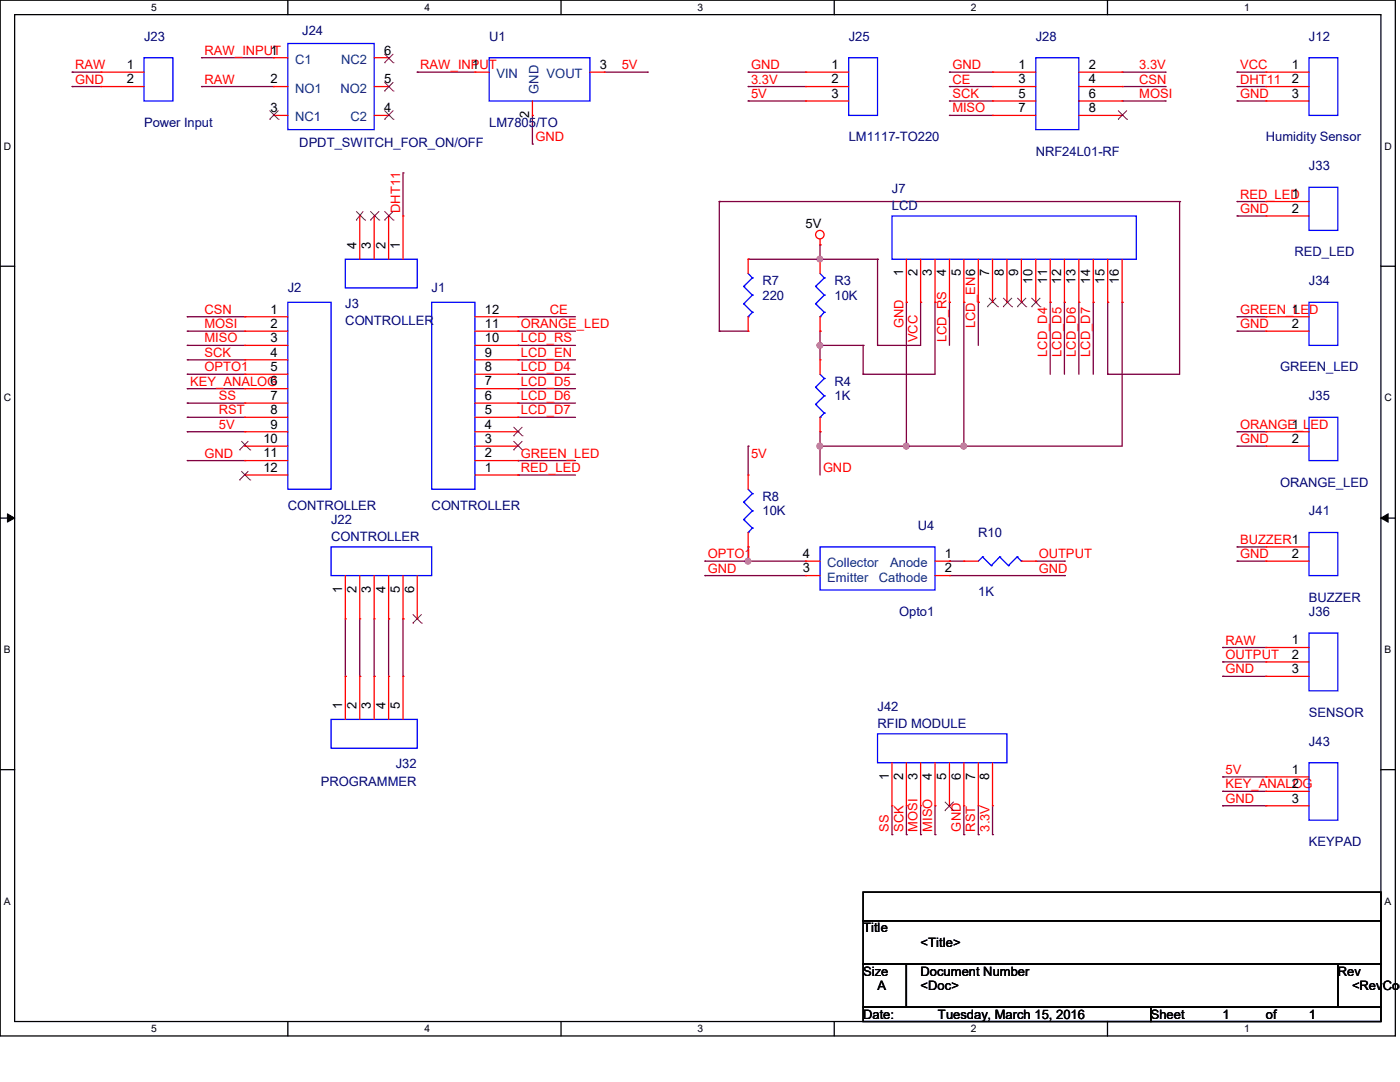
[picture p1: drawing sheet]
<svg xmlns="http://www.w3.org/2000/svg" width="279mm" height="216mm" viewBox="0 0 279 216" stroke-linecap="round" stroke-linejoin="round" font-family="sans-serif">
<path d="M0 0h278.5v206.7h-278.5zM2.9 2.9h272.7v200.9h-272.7z" fill="none" stroke="#000" stroke-width=".25"/>
<g fill="#fff">
<path d="M30.2 .3h1.1v2.3h-1.1z"/>
<path d="M30.2 204.1h1.1v2.3h-1.1z"/>
</g>
<path d="M57.4 0v2.9M57.4 203.8v2.9" fill="none" stroke="#000" stroke-width=".25"/>
<g fill="#fff">
<path d="M84.7 .3h1.1v2.3h-1.1z"/>
<path d="M84.7 204.1h1.1v2.3h-1.1z"/>
</g>
<path d="M112 0v2.9M112 203.8v2.9" fill="none" stroke="#000" stroke-width=".25"/>
<g fill="#fff">
<path d="M139.2 .3h1.1v2.3h-1.1z"/>
<path d="M139.2 204.1h1.1v2.3h-1.1z"/>
</g>
<path d="M166.5 0v2.9M166.5 203.8v2.9" fill="none" stroke="#000" stroke-width=".25"/>
<g fill="#fff">
<path d="M193.8 .3h1.1v2.3h-1.1z"/>
<path d="M193.8 204.1h1.1v2.3h-1.1z"/>
</g>
<path d="M221 0v2.9M221 203.8v2.9" fill="none" stroke="#000" stroke-width=".25"/>
<g fill="#fff">
<path d="M248.3 .3h1.1v2.3h-1.1z"/>
<path d="M248.3 204.1h1.1v2.3h-1.1z"/>
<path d="M.8 28h1.4v2.3h-1.4z"/>
<path d="M276.3 28h1.4v2.3h-1.4z"/>
<path d="M.8 78.2h1.4v2.3h-1.4z"/>
<path d="M276.3 78.2h1.4v2.3h-1.4z"/>
</g>
<path d="M0 53.1h2.9M275.6 53.1h2.9" fill="none" stroke="#000" stroke-width=".25"/>
<g fill="#fff">
<path d="M.8 128.5h1.3v2.2h-1.3z"/>
<path d="M276.3 128.5h1.3v2.2h-1.3z"/>
</g>
<path d="M0 103.4h2.9M275.6 103.4h2.9" fill="none" stroke="#000" stroke-width=".25"/>
<path d="M1.5 102.5l1.4 .9-1.4 .8zM275.6 103.4l1.4-.9v1.7z" fill="#000" stroke="#000" stroke-width=".2"/>
<g fill="#fff">
<path d="M.8 178.7h1.3v2.2h-1.3z"/>
<path d="M276.3 178.7h1.3v2.2h-1.3z"/>
</g>
<path d="M0 153.6h2.9M275.6 153.6h2.9M172.3 178h103.3v5.7h-103.3zM172.3 183.7h103.3v8.7h-103.3zM172.3 192.4h8.6v8.6h-8.6zM180.9 192.4h86.1v8.6h-86.1zM267 192.4h8.6v8.6h-8.6zM172.3 201h57.4v2.8h-57.4zM229.7 201h45.9v2.8h-45.9z" fill="none" stroke="#000" stroke-width=".25"/>
<g fill="none" stroke="#800040" stroke-width=".25">
<path d="M14.4 17.3h.1M14.4 14.4h.1M14.4 14.4h5.8M14.4 17.3h5.8M40.2 17.3h.1M40.2 11.5h.1M40.2 17.3h14.4M40.2 11.5h14.4M83.3 14.4h.1M83.3 14.4h11.5M120.6 14.4h8.6M129.2 14.4h.1"/>
<path d="M149.3 14.4h.1M149.3 17.3h.1M149.3 14.4h11.5M149.3 17.3h11.5M189.5 17.3h.1M189.5 14.4h.1M189.5 14.4h8.6M189.5 17.3h8.6M223.9 14.4h8.6M223.9 17.3h8.6M232.5 17.3h.1M232.5 14.4h.1"/>
<path d="M246.9 14.4h.1M246.9 17.3h.1M246.9 14.4h5.7M246.9 17.3h5.7M80.4 34.5h.1M80.4 34.5v8.6M106.3 28.7h.1M106.3 23v5.7M149.3 20.2h.1M149.3 20.2h11.5M189.5 23h.1M189.5 20.2h.1"/>
<path d="M189.5 20.2h8.6M189.5 23h8.6M223.9 20.2h8.6M232.5 20.2h.1M246.9 20.2h.1M246.9 20.2h5.7M143.6 40.2h.1M143.6 40.2h91.8M143.6 40.2v25.9M149.3 51.7h.1M149.3 51.7h25.8M163.7 48.9h.1"/>
<path d="M163.7 51.7h.1M163.7 48.9v2.8M175.1 51.7h.1M175.1 51.7v17.2M235.4 40.2h.1M235.4 40.2v34.5h-14.3M246.9 40.2h.1M246.9 43.1h.1M246.9 40.2h5.7M246.9 43.1h5.7M37.4 63.2h.1M37.4 66.1h.1"/>
<path d="M37.4 68.9h.1M37.4 71.8h.1M37.4 74.7h.1M37.4 77.6h.1M37.4 68.9h11.5M37.4 74.7h11.5M37.4 66.1h11.5M37.4 77.6h11.5M37.4 71.8h11.5M37.4 63.2h11.5M103.4 77.6h.1M103.4 74.7h.1"/>
<path d="M103.4 71.8h.1M103.4 68.9h.1M103.4 66.1h.1M103.4 63.2h.1M103.4 68.9h11.5M103.4 74.7h11.5M103.4 66.1h11.5M103.4 77.6h11.5M103.4 71.8h11.5M103.4 63.2h11.5M143.6 66.1h.1M143.6 66.1h5.7"/>
<path d="M163.7 68.9h.1M163.7 66.1h.1M163.7 66.1v5.7M163.7 68.9h8.6M172.3 68.9h.1M172.3 74.7h.1M172.3 68.9v5.8M175.1 68.9h.1M180.9 60.3h.1M180.9 60.3v28.7M183.7 60.3h.1M183.7 60.3v8.6h-8.6"/>
<path d="M186.6 60.3h.1M186.6 60.3v14.4h-14.3M189.5 60.3h.1M189.5 60.3v8.6M192.4 60.3h.1M192.4 60.3v28.7M195.2 60.3h.1M195.2 60.3v8.6M209.6 60.3h.1M209.6 60.3v14.4M212.4 60.3h.1M212.4 60.3v14.4"/>
<path d="M215.3 60.3h.1M215.3 60.3v14.4M218.2 60.3h.1M218.2 60.3v14.4M221.1 60.3h.1M221.1 74.7h.1M221.1 60.3v14.4M223.9 60.3h.1M223.9 60.3v28.7h-60.2M246.9 63.2h.1M246.9 66.1h.1M246.9 66.1h5.7"/>
<path d="M246.9 63.2h5.7M37.4 80.4h.1M37.4 83.3h.1M37.4 86.1h.1M37.4 91.9h.1M37.4 83.3h11.5M37.4 80.4h11.5M37.4 86.1h11.5M37.4 91.9h11.5M103.4 83.3h.1M103.4 80.4h.1M103.4 94.8h.1"/>
<path d="M103.4 91.9h.1M103.4 83.3h11.5M103.4 80.4h11.5M103.4 94.8h11.5M103.4 91.9h11.5M149.3 89h.1M149.3 89v5.8M163.7 86.1h.1M163.7 89h.1M163.7 86.1v8.7M180.9 89h.1M192.4 89h.1"/>
<path d="M246.9 86.1h.1M246.9 89h.1M246.9 89h5.7M246.9 86.1h5.7M140.7 114.9h.1M140.7 112h.1M140.7 112h20.1M140.7 114.9h20.1M149.3 112h.1M149.3 109.1h.1M149.3 109.1v2.9M189.5 112h.1"/>
<path d="M189.5 112h2.9M189.5 114.9h22.9M206.7 112h5.7M212.4 114.9h.1M212.4 112h.1M246.9 109.1h.1M246.9 112h.1M246.9 112h5.7M246.9 109.1h5.7M68.9 135h.1M68.9 123.5v11.5M71.8 135h.1"/>
<path d="M71.8 123.5v11.5M74.7 135h.1M74.7 123.5v11.5M77.6 123.5h.1M77.6 123.5v11.5M80.4 123.5h.1M80.4 123.5v11.5M244 129.2h.1M244 132.1h.1M244 135h.1M244 129.2h8.6M244 132.1h8.6"/>
<path d="M244 135h8.6M244 155h.1M244 157.9h.1M244 155h8.6M244 157.9h8.6M178 166.5h.1M178 160.8v5.7M180.9 166.5h.1M180.9 160.8v5.7M183.7 166.5h.1M183.7 160.8v5.7M186.6 166.5h.1"/>
<path d="M186.6 160.8v5.7M192.4 166.5h.1M192.4 160.8v5.7M195.2 166.5h.1M195.2 160.8v5.7M198.1 166.5h.1M198.1 160.8v5.7M244 160.8h.1M244 160.8h8.6"/>
</g>
<g fill="#f0f" stroke="#f0f" stroke-width=".25">
<circle cx="180.8" cy="89" r=".56"/>
<circle cx="163.6" cy="51.7" r=".55"/>
<circle cx="163.6" cy="68.9" r=".55"/>
<circle cx="192.3" cy="89" r=".56"/>
<circle cx="149.3" cy="112" r=".55"/>
<circle cx="163.6" cy="89" r=".56"/>
</g>
<g fill="none" stroke="#f00" stroke-width=".25">
<path d="M20.2 14.4h.1M20.2 17.3h.1M20.2 14.4h8.5M20.2 17.3h8.5M54.6 11.5h.1M54.6 17.3h.1M54.6 17.3h2.8M54.6 11.5h2.8M74.7 17.3h2.9M74.7 11.5h2.9M77.6 17.3h.1M77.6 11.5h.1"/>
<path d="M94.8 14.4h.1M94.8 14.4h2.8M117.7 14.4h2.9M120.6 14.4h.1M160.8 14.4h.1M160.8 17.3h.1M160.8 14.4h8.6M160.8 17.3h8.6M198.1 14.4h.1M198.1 17.3h.1M198.1 14.4h8.6M198.1 17.3h8.6"/>
<path d="M215.3 14.4h8.6M215.3 17.3h8.6M223.9 14.4h.1M223.9 17.3h.1M252.6 14.4h.1M252.6 17.3h.1M252.6 14.4h8.6M252.6 17.3h8.6M54.6 23h.1M54.6 23h2.8M74.7 23h2.9M77.6 23h.1"/>
<path d="M106.3 23h.1M106.3 20.2v2.8M160.8 20.2h.1M160.8 20.2h8.6M198.1 20.2h.1M198.1 23h.1M198.1 20.2h8.6M198.1 23h8.6M215.3 20.2h8.6M215.3 23h8.6M223.9 20.2h.1M223.9 23h.1"/>
<path d="M252.6 20.2h.1M252.6 20.2h8.6M71.8 43.1h.1M71.8 43.1v8.6M74.7 43.1h.1M74.7 43.1v8.6M77.6 43.1h.1M77.6 43.1v8.6M80.4 43.1h.1M80.4 43.1v8.6M149.3 51.7h.1M149.3 51.7v2.9"/>
<path d="M163.7 48.9h.1M163.7 51.7h.1M163.7 47.7v1.2M163.7 51.7v2.9M180.9 51.7v8.6M183.7 51.7v8.6M186.6 51.7v8.6M189.5 51.7v8.6M192.4 51.7v8.6M195.2 51.7v8.6M198.1 51.7v8.6M201 51.7v8.6"/>
<path d="M203.8 51.7v8.6M206.7 51.7v8.6M209.6 51.7v8.6M212.4 51.7v8.6M215.3 51.7v8.6M218.2 51.7v8.6M221.1 51.7v8.6M223.9 51.7v8.6M252.6 40.2h.1M252.6 43.1h.1M252.6 40.2h8.6M252.6 43.1h8.6"/>
<path d="M48.9 63.2h.1M48.9 66.1h.1M48.9 68.9h.1M48.9 71.8h.1M48.9 74.7h.1M48.9 77.6h.1M48.9 77.6h8.5M48.9 74.7h8.5M48.9 71.8h8.5M48.9 68.9h8.5M48.9 66.1h8.5M48.9 63.2h8.5"/>
<path d="M94.8 77.6h8.6M94.8 74.7h8.6M94.8 71.8h8.6M94.8 68.9h8.6M94.8 66.1h8.6M94.8 63.2h8.6M103.4 77.6h.1M103.4 74.7h.1M103.4 71.8h.1M103.4 68.9h.1M103.4 66.1h.1M103.4 63.2h.1"/>
<path d="M149.3 66.1h.1M149.3 63.2v2.9M163.7 71.8h.1M163.7 66.1h.1M163.7 63.2v2.9M163.7 71.8v2.9M180.9 60.3h.1M183.7 60.3h.1M186.6 60.3h.1M189.5 60.3h.1M192.4 60.3h.1M195.2 60.3h.1"/>
<path d="M198.1 60.3h.1M201 60.3h.1M203.8 60.3h.1M206.7 60.3h.1M209.6 60.3h.1M212.4 60.3h.1M215.3 60.3h.1M218.2 60.3h.1M221.1 60.3h.1M223.9 60.3h.1M252.6 63.2h.1M252.6 66.1h.1"/>
<path d="M252.6 66.1h8.6M252.6 63.2h8.6M48.9 80.4h.1M48.9 83.3h.1M48.9 86.1h.1M48.9 89h.1M48.9 91.9h.1M48.9 94.8h.1M48.9 94.8h8.5M48.9 91.9h8.5M48.9 89h8.5M48.9 86.1h8.5"/>
<path d="M48.9 83.3h8.5M48.9 80.4h8.5M94.8 94.8h8.6M94.8 91.9h8.6M94.8 89h8.6M94.8 86.1h8.6M94.8 83.3h8.6M94.8 80.4h8.6M103.4 94.8h.1M103.4 91.9h.1M103.4 89h.1M103.4 86.1h.1"/>
<path d="M103.4 83.3h.1M103.4 80.4h.1M149.3 94.8h.1M149.3 94.8v2.8M163.7 86.1h.1M163.7 83.3v2.8M252.6 86.1h.1M252.6 89h.1M252.6 89h8.6M252.6 86.1h8.6M68.9 114.9v8.6M71.8 114.9v8.6"/>
<path d="M74.7 114.9v8.6M77.6 114.9v8.6M80.4 114.9v8.6M83.3 114.9v8.6M149.3 109.1h.1M149.3 106.3v2.8M160.8 114.9h.1M160.8 112h.1M160.8 112h2.9M160.8 114.9h2.9M186.6 112h2.9M186.6 114.9h2.9"/>
<path d="M189.5 112h.1M189.5 114.9h.1M192.4 112h.1M192.4 112h2.8M203.8 112h2.9M206.7 112h.1M252.6 109.1h.1M252.6 112h.1M252.6 109.1h8.6M252.6 112h8.6M68.9 135h.1M68.9 123.5h.1"/>
<path d="M68.9 135v8.6M71.8 135h.1M71.8 123.5h.1M71.8 135v8.6M74.7 135h.1M74.7 123.5h.1M74.7 135v8.6M77.6 135h.1M77.6 123.5h.1M77.6 135v8.6M80.4 135h.1M80.4 123.5h.1"/>
<path d="M80.4 135v8.6M83.3 123.5h.1M252.6 129.2h.1M252.6 132.1h.1M252.6 135h.1M252.6 129.2h8.6M252.6 132.1h8.6M252.6 135h8.6M178 152.2v8.6M180.9 152.2v8.6M183.7 152.2v8.6M186.6 152.2v8.6"/>
<path d="M189.5 152.2v8.6M192.4 152.2v8.6M195.2 152.2v8.6M198.1 152.2v8.6M252.6 155h.1M252.6 157.9h.1M252.6 155h8.6M252.6 157.9h8.6M178 160.8h.1M180.9 160.8h.1M183.7 160.8h.1M186.6 160.8h.1"/>
<path d="M189.5 160.8h.1M192.4 160.8h.1M195.2 160.8h.1M198.1 160.8h.1M252.6 160.8h.1M252.6 160.8h8.6"/>
<circle cx="163.6" cy="46.8" r=".85"/>
</g>
<g fill="none" stroke="#00f" stroke-width=".25">
<path d="M28.7 11.5h5.8v8.7h-5.8zM57.4 8.7h17.3v17.2h-17.3zM97.6 11.5h20.1v8.7h-20.1zM169.4 11.5h5.7v11.5h-5.7zM206.7 11.5h8.6v14.4h-8.6zM261.2 11.5h5.8v11.5h-5.8zM261.2 37.4h5.8v8.6h-5.8zM68.9 51.7h14.4v5.7h-14.4zM148.4 57.1h.1M148.4 57.1l1.8 1.8M149.3 54.6l.9 .9M150.2 55.5h.1"/>
<path d="M150.2 58.9h.1M150.2 55.5l-1.8 1.6M150.2 58.9l-1.8 1.7M162.8 57.1h.1M162.8 57.1l1.7 1.8M163.7 54.6l.8 .9M164.5 55.5h.1M164.5 58.9h.1M164.5 55.5l-1.7 1.6M164.5 58.9l-1.7 1.7M178 43.1h48.8v8.6h-48.8zM57.4 60.3h8.7v37.3h-8.7z"/>
<path d="M86.1 60.3h8.7v37.3h-8.7zM148.4 60.6h.1M148.4 60.6l1.8 1.7M149.3 63.2h.1M150.2 62.3h.1M150.2 62.3l-.9 .9M162.8 77.3h.1M162.8 60.6h.1M162.8 77.3l1.7 1.7M162.8 60.6l1.7 1.7M163.7 63.2h.1M163.7 74.7l.8 .8"/>
<path d="M164.5 75.5h.1M164.5 79h.1M164.5 62.3h.1M164.5 75.5l-1.7 1.8M164.5 79l-1.7 1.7M164.5 62.3l-.8 .9M261.2 60.3h5.8v8.6h-5.8zM149.3 97.6l.9 .9M150.2 98.5h.1M150.2 98.5l-1.8 1.7M162.8 80.7h.1M162.8 80.7l1.7 1.7"/>
<path d="M163.7 83.3h.1M164.5 82.4h.1M164.5 82.4l-.8 .9M261.2 83.3h5.8v8.6h-5.8zM66.1 109.1h20v5.8h-20zM148.4 100.2h.1M148.4 103.7h.1M148.4 100.2l1.8 1.7M148.4 103.7l1.8 1.7M149.3 106.3h.1M150.2 101.9h.1M150.2 105.4h.1"/>
<path d="M150.2 101.9l-1.8 1.8M150.2 105.4l-.9 .9M163.7 109.1h22.9v8.6h-22.9zM196.1 111.1h.1M196.1 111.1l-.9 .9M196.1 111.1l1.7 1.8M197.8 112.9h.1M199.5 111.1h.1M199.5 111.1l-1.7 1.8M199.5 111.1l1.8 1.8M201.3 112.9h.1M203 111.1h.1"/>
<path d="M203 111.1l-1.7 1.8M203 111.1l.8 .9M203.8 112h.1M261.2 106.3h5.8v8.6h-5.8zM261.2 126.3h5.8v11.5h-5.8zM66.1 143.6h17.2v5.7h-17.2zM175.1 146.4h25.9v5.8h-25.9zM261.2 152.2h5.8v11.5h-5.8z"/>
</g>
<g fill="none" stroke="#804000" stroke-width=".2">
<path d="M76.7 18.2h.1M76.7 12.5h.1M76.7 16.4l1.8 1.8M76.7 10.8l1.8 1.7M78.5 18.2h.1M78.5 12.5h.1M78.5 16.4l-1.8 1.8M78.5 10.8l-1.8 1.7M53.8 23.8h.1M53.8 22l1.8 1.8M55.6 23.8h.1M55.6 22l-1.8 1.8"/>
<path d="M76.7 23.8h.1M76.7 22l1.8 1.8M78.5 23.8h.1M78.5 22l-1.8 1.8M223.1 23.8h.1M223.1 22l1.8 1.8M224.9 23.8h.1M224.9 22l-1.8 1.8M71.1 43.9h.1M71.1 42.2l1.7 1.7M72.5 42.2l-1.4 1.7M72.8 43.9h.1"/>
<path d="M73.9 43.9h.1M73.9 42.2l1.8 1.7M75.7 43.9h.1M75.7 42.2l-1.8 1.7M76.7 43.9h.1M76.7 42.2l1.8 1.7M78.5 43.9h.1M78.5 42.2l-1.8 1.7M197.4 59.4l1.7 1.8M198.8 59.4l-1.8 1.8M200.2 59.4l1.8 1.8M202 59.4l-1.8 1.8"/>
<path d="M203 59.4l1.8 1.8M204.8 59.4l-1.8 1.8M205.8 59.4l1.8 1.8M207.6 59.4l-1.8 1.8M197 61.2h.1M199.1 61.2h.1M200.2 61.2h.1M202 61.2h.1M203 61.2h.1M204.8 61.2h.1M205.8 61.2h.1M207.6 61.2h.1"/>
<path d="M47.8 89.8h.1M47.8 95.8h.1M48.2 88l1.7 1.8M48.2 94l1.7 1.8M49.6 88l-1.8 1.8M49.6 94l-1.8 1.8M49.9 89.8h.1M49.9 95.8h.1M102.5 89.8h.1M102.5 87h.1M102.5 88l1.7 1.8M102.5 85.2l1.7 1.8"/>
<path d="M104.2 89.8h.1M104.2 87h.1M104.2 88l-1.7 1.8M104.2 85.2l-1.7 1.8M82.4 124.4h.1M82.4 122.6l1.7 1.8M84.1 124.4h.1M84.1 122.6l-1.7 1.8M188.6 160l1.7 1.7M190.3 160l-1.7 1.7M188.6 161.7h.1M190.3 161.7h.1"/>
</g>
<g font-size="2.6" fill="#000080">
<text x="28.7" y="8.1">J23</text>
<text x="60.3" y="7">J24</text>
<text x="97.6" y="8.1">U1</text>
<text x="169.4" y="8.1">J25</text>
<text x="206.7" y="8.1">J28</text>
<text x="261.2" y="8.1">J12</text>
<text x="28.7" y="25.4">Power Input</text>
<text x="59.7" y="29.4">DPDT_SWITCH_FOR_ON/OFF</text>
<text x="97.6" y="25.4">LM7805/TO</text>
<text x="169.4" y="28.2">LM1117-TO220</text>
<text x="252.6" y="28.2">Humidity Sensor</text>
<text x="206.7" y="31.1">NRF24L01-RF</text>
<text x="261.2" y="34">J33</text>
<text x="178" y="38.5">J7</text>
<text x="178" y="42">LCD</text>
<text x="258.4" y="51.2">RED_LED</text>
<text x="57.4" y="58.3">J2</text>
<text x="86.1" y="58.3">J1</text>
<text x="152.2" y="56.9">R7</text>
<text x="152.2" y="59.8">220</text>
<text x="166.5" y="56.9">R3</text>
<text x="166.5" y="59.8">10K</text>
<text x="261.2" y="56.9">J34</text>
<text x="68.9" y="61.5">J3</text>
<text x="68.9" y="64.9">CONTROLLER</text>
<text x="166.5" y="77">R4</text>
<text x="255.5" y="74.1">GREEN_LED</text>
<text x="166.5" y="79.9">1K</text>
<text x="261.2" y="79.9">J35</text>
<text x="57.4" y="101.7">CONTROLLER</text>
<text x="86.1" y="101.7">CONTROLLER</text>
<text x="152.2" y="99.9">R8</text>
<text x="255.5" y="97.1">ORANGE_LED</text>
<text x="66.1" y="104.6">J22</text>
<text x="66.1" y="108">CONTROLLER</text>
<text x="152.2" y="102.8">10K</text>
<text x="183.2" y="105.7">U4</text>
<text x="195.2" y="107.1">R10</text>
<text x="261.2" y="102.8">J41</text>
<text x="195.2" y="118.9">1K</text>
<text x="179.4" y="122.9">Opto1</text>
<text x="261.2" y="120.1">BUZZER</text>
<text x="261.2" y="122.9">J36</text>
<text x="175.1" y="141.9">J42</text>
<text x="261.2" y="143">SENSOR</text>
<text x="175.1" y="145.3">RFID MODULE</text>
<text x="261.2" y="148.8">J43</text>
<text x="79" y="153.3">J32</text>
<text x="64" y="156.8">PROGRAMMER</text>
<text x="261.2" y="168.9">KEYPAD</text>
</g>
<g font-size="2.6" fill="#f00">
<text x="40.8" y="10.9">RAW_INPUT</text>
<text x="15" y="16.7">GND</text>
<text x="15" y="13.8">RAW</text>
<text x="40.8" y="16.7">RAW</text>
<text x="83.9" y="13.8">RAW_INPUT</text>
<text x="124.1" y="13.8">5V</text>
<text x="149.9" y="13.8">GND</text>
<text x="149.9" y="16.7">3.3V</text>
<text x="190.1" y="16.7">CE</text>
<text x="190.1" y="13.8">GND</text>
<text x="227.4" y="16.7">CSN</text>
<text x="227.4" y="13.8">3.3V</text>
<text x="247.5" y="13.8">VCC</text>
<text x="247.5" y="16.7">DHT11</text>
<text x="149.9" y="19.6">5V</text>
<text x="190.1" y="22.4">MISO</text>
<text x="190.1" y="19.6">SCK</text>
<text x="227.4" y="19.6">MOSI</text>
<text x="247.5" y="19.6">GND</text>
<text x="106.8" y="28.2">GND</text>
<text x="247.5" y="39.6">RED_LED</text>
<text x="79.8" y="42.5" transform="rotate(-90 79.8 42.5)">DHT11</text>
<text x="247.5" y="42.5">GND</text>
<text x="40.8" y="62.6">CSN</text>
<text x="40.8" y="65.5">MOSI</text>
<text x="104" y="65.5">ORANGE_LED</text>
<text x="109.7" y="62.6">CE</text>
<text x="180.3" y="65.5" transform="rotate(-90 180.3 65.5)">GND</text>
<text x="194.6" y="65.5" transform="rotate(-90 194.6 65.5)">LCD_EN6</text>
<text x="247.5" y="62.6">GREEN_LED</text>
<text x="247.5" y="65.5">GND</text>
<text x="40.8" y="68.3">MISO</text>
<text x="40.8" y="71.2">SCK</text>
<text x="104" y="71.2">LCD_EN</text>
<text x="104" y="68.3">LCD_RS</text>
<text x="183.1" y="68.3" transform="rotate(-90 183.1 68.3)">VCC</text>
<text x="188.9" y="68.3" transform="rotate(-90 188.9 68.3)">LCD_RS</text>
<text x="209" y="71.2" transform="rotate(-90 209 71.2)">LCD_D4</text>
<text x="211.8" y="71.2" transform="rotate(-90 211.8 71.2)">LCD_D5</text>
<text x="214.7" y="71.2" transform="rotate(-90 214.7 71.2)">LCD_D6</text>
<text x="217.6" y="71.2" transform="rotate(-90 217.6 71.2)">LCD_D7</text>
<text x="38" y="77">KEY_ANALOG</text>
<text x="40.8" y="74.1">OPTO1</text>
<text x="104" y="77">LCD_D5</text>
<text x="104" y="74.1">LCD_D4</text>
<text x="43.7" y="79.8">SS</text>
<text x="43.7" y="82.7">RST</text>
<text x="104" y="82.7">LCD_D7</text>
<text x="104" y="79.8">LCD_D6</text>
<text x="43.7" y="85.6">5V</text>
<text x="247.5" y="85.6">ORANGE_LED</text>
<text x="247.5" y="88.4">GND</text>
<text x="40.8" y="91.3">GND</text>
<text x="104" y="94.2">RED_LED</text>
<text x="104" y="91.3">GREEN_LED</text>
<text x="149.9" y="91.3">5V</text>
<text x="164.3" y="94.2">GND</text>
<text x="141.3" y="111.4">OPTO1</text>
<text x="207.3" y="111.4">OUTPUT</text>
<text x="247.5" y="108.5">BUZZER1</text>
<text x="247.5" y="111.4">GND</text>
<text x="141.3" y="114.3">GND</text>
<text x="207.3" y="114.3">GND</text>
<text x="244.6" y="128.6">RAW</text>
<text x="244.6" y="131.5">OUTPUT</text>
<text x="244.6" y="134.4">GND</text>
<text x="244.6" y="154.4">5V</text>
<text x="244.6" y="157.3">KEY_ANALOG</text>
<text x="244.6" y="160.2">GND</text>
<text x="177.4" y="165.9" transform="rotate(-90 177.4 165.9)">SS</text>
<text x="180.3" y="165.9" transform="rotate(-90 180.3 165.9)">SCK</text>
<text x="183.1" y="165.9" transform="rotate(-90 183.1 165.9)">MOSI</text>
<text x="186" y="165.9" transform="rotate(-90 186 165.9)">MISO</text>
<text x="191.8" y="165.9" transform="rotate(-90 191.8 165.9)">GND</text>
<text x="194.6" y="165.9" transform="rotate(-90 194.6 165.9)">RST</text>
<text x="197.5" y="165.9" transform="rotate(-90 197.5 165.9)">3.3V</text>
</g>
<g font-size="2.6">
<text x="54" y="10.9">1</text>
<text x="76.7" y="10.9">6</text>
<text x="25.3" y="13.8">1</text>
<text x="25.3" y="16.6">2</text>
<text x="54" y="16.6">2</text>
<text x="76.7" y="16.6">5</text>
<text x="94.2" y="13.8">1</text>
<text x="119.7" y="13.8">3</text>
<text x="165.9" y="13.8">1</text>
<text x="165.9" y="16.6">2</text>
<text x="203.3" y="13.8">1</text>
<text x="203.3" y="16.6">3</text>
<text x="217.3" y="13.8">2</text>
<text x="217.3" y="16.6">4</text>
<text x="257.8" y="13.8">1</text>
<text x="257.8" y="16.6">2</text>
<text x="54" y="22.4">3</text>
<text x="76.7" y="22.4">4</text>
<text x="105.6" y="23.6" transform="rotate(-90 105.6 23.6)">2</text>
<text x="165.9" y="19.5">3</text>
<text x="203.3" y="19.5">5</text>
<text x="203.3" y="22.4">7</text>
<text x="217.3" y="19.5">6</text>
<text x="217.3" y="22.4">8</text>
<text x="257.8" y="19.5">3</text>
<text x="257.8" y="39.6">1</text>
<text x="160.8" y="45.4">5V</text>
<text x="257.8" y="42.5">2</text>
<text x="71.2" y="49.7" transform="rotate(-90 71.2 49.7)">4</text>
<text x="74" y="49.7" transform="rotate(-90 74 49.7)">3</text>
<text x="76.9" y="49.7" transform="rotate(-90 76.9 49.7)">2</text>
<text x="79.8" y="49.7" transform="rotate(-90 79.8 49.7)">1</text>
<text x="180.2" y="55.2" transform="rotate(-90 180.2 55.2)">1</text>
<text x="183.1" y="55.2" transform="rotate(-90 183.1 55.2)">2</text>
<text x="186" y="55.2" transform="rotate(-90 186 55.2)">3</text>
<text x="188.8" y="55.2" transform="rotate(-90 188.8 55.2)">4</text>
<text x="191.7" y="55.2" transform="rotate(-90 191.7 55.2)">5</text>
<text x="197.4" y="55.2" transform="rotate(-90 197.4 55.2)">7</text>
<text x="200.3" y="55.2" transform="rotate(-90 200.3 55.2)">8</text>
<text x="203.2" y="55.2" transform="rotate(-90 203.2 55.2)">9</text>
<text x="206.1" y="56.6" transform="rotate(-90 206.1 56.6)">10</text>
<text x="209" y="56.6" transform="rotate(-90 209 56.6)">11</text>
<text x="211.8" y="56.6" transform="rotate(-90 211.8 56.6)">12</text>
<text x="214.7" y="56.6" transform="rotate(-90 214.7 56.6)">13</text>
<text x="217.5" y="56.6" transform="rotate(-90 217.5 56.6)">14</text>
<text x="220.4" y="56.6" transform="rotate(-90 220.4 56.6)">15</text>
<text x="223.3" y="56.6" transform="rotate(-90 223.3 56.6)">16</text>
<text x="54" y="62.6">1</text>
<text x="54" y="65.4">2</text>
<text x="96.8" y="65.4">11</text>
<text x="96.8" y="62.6">12</text>
<text x="257.8" y="62.6">1</text>
<text x="257.8" y="65.4">2</text>
<text x="54" y="68.3">3</text>
<text x="54" y="71.2">4</text>
<text x="96.8" y="71.2">9</text>
<text x="96.8" y="68.3">10</text>
<text x="54" y="74">5</text>
<text x="54" y="76.9">6</text>
<text x="96.8" y="76.9">7</text>
<text x="96.8" y="74">8</text>
<text x="54" y="79.8">7</text>
<text x="54" y="82.6">8</text>
<text x="96.8" y="82.6">5</text>
<text x="96.8" y="79.8">6</text>
<text x="52.6" y="88.4">10</text>
<text x="54" y="85.5">9</text>
<text x="96.8" y="88.4">3</text>
<text x="96.8" y="85.5">4</text>
<text x="257.8" y="85.5">1</text>
<text x="257.8" y="88.4">2</text>
<text x="52.6" y="91.3">11</text>
<text x="52.6" y="94.1">12</text>
<text x="96.8" y="94.1">1</text>
<text x="96.8" y="91.3">2</text>
<text x="160.2" y="111.3">4</text>
<text x="188.6" y="111.3">1</text>
<text x="257.8" y="111.3">2</text>
<text x="68.3" y="118.3" transform="rotate(-90 68.3 118.3)">1</text>
<text x="71.2" y="118.3" transform="rotate(-90 71.2 118.3)">2</text>
<text x="74" y="118.3" transform="rotate(-90 74 118.3)">3</text>
<text x="76.9" y="118.3" transform="rotate(-90 76.9 118.3)">4</text>
<text x="79.8" y="118.3" transform="rotate(-90 79.8 118.3)">5</text>
<text x="82.6" y="118.3" transform="rotate(-90 82.6 118.3)">6</text>
<text x="160.2" y="114.2">3</text>
<text x="188.6" y="114.2">2</text>
<text x="257.8" y="128.6">1</text>
<text x="257.8" y="131.4">2</text>
<text x="257.8" y="134.3">3</text>
<text x="68.3" y="141.6" transform="rotate(-90 68.3 141.6)">1</text>
<text x="71.2" y="141.6" transform="rotate(-90 71.2 141.6)">2</text>
<text x="74" y="141.6" transform="rotate(-90 74 141.6)">3</text>
<text x="76.9" y="141.6" transform="rotate(-90 76.9 141.6)">4</text>
<text x="79.8" y="141.6" transform="rotate(-90 79.8 141.6)">5</text>
<text x="177.4" y="155.6" transform="rotate(-90 177.4 155.6)">1</text>
<text x="180.2" y="155.6" transform="rotate(-90 180.2 155.6)">2</text>
<text x="183.1" y="155.6" transform="rotate(-90 183.1 155.6)">3</text>
<text x="186" y="155.6" transform="rotate(-90 186 155.6)">4</text>
<text x="188.8" y="155.6" transform="rotate(-90 188.8 155.6)">5</text>
<text x="191.7" y="155.6" transform="rotate(-90 191.7 155.6)">6</text>
<text x="194.6" y="155.6" transform="rotate(-90 194.6 155.6)">7</text>
<text x="197.4" y="155.6" transform="rotate(-90 197.4 155.6)">8</text>
<text x="257.8" y="154.4">1</text>
<text x="257.8" y="157.3">2</text>
<text x="257.8" y="160.1">3</text>
<text x="172.3" y="186.1">Title</text>
<text x="183.7" y="188.9">&lt;Title&gt;</text>
<text x="172.3" y="194.7">Size</text>
<text x="175.1" y="197.6">A</text>
<text x="183.7" y="194.7">Document Number</text>
<text x="183.7" y="197.6">&lt;Doc&gt;</text>
<text x="267" y="194.7">Rev</text>
<text x="269.8" y="197.6">&lt;RevCod</text>
<text x="172.3" y="203.3">Date:</text>
<text x="187.2" y="203.3">Tuesday, March 15, 2016</text>
<text x="229.7" y="203.3">Sheet</text>
<text x="244" y="203.3">1</text>
<text x="252.6" y="203.3">of</text>
<text x="261.2" y="203.3">1</text>
</g>
<g font-size="2.6" fill="#004080">
<text x="58.9" y="12.7">C1</text>
<text x="68.1" y="12.7">NC2</text>
<text x="99.1" y="15.6">VIN</text>
<text x="109.1" y="15.6">VOUT</text>
<text x="58.9" y="18.5">NO1</text>
<text x="67.9" y="18.5">NO2</text>
<text x="107.5" y="18.7" transform="rotate(-90 107.5 18.7)">GND</text>
<text x="58.9" y="24.2">NC1</text>
<text x="69.9" y="24.2">C2</text>
<text x="165.1" y="113.2">Collector</text>
<text x="177.7" y="113.2">Anode</text>
<text x="165.1" y="116">Emitter</text>
<text x="175.4" y="116">Cathode</text>
</g>
<g font-size="2">
<text x="30.2" y="2.2">5</text>
<text x="84.7" y="2.2">4</text>
<text x="139.2" y="2.2">3</text>
<text x="193.7" y="2.2">2</text>
<text x="248.3" y="2.2">1</text>
<text x=".8" y="29.9">D</text>
<text x="276.3" y="29.9">D</text>
<text x=".8" y="80.1">C</text>
<text x="276.3" y="80.1">C</text>
<text x=".8" y="130.3">B</text>
<text x="276.3" y="130.3">B</text>
<text x=".8" y="180.5">A</text>
<text x="276.3" y="180.5">A</text>
<text x="30.2" y="206">5</text>
<text x="84.7" y="206">4</text>
<text x="139.2" y="206">3</text>
<text x="193.7" y="206">2</text>
<text x="248.3" y="206">1</text>
</g>
</svg>
